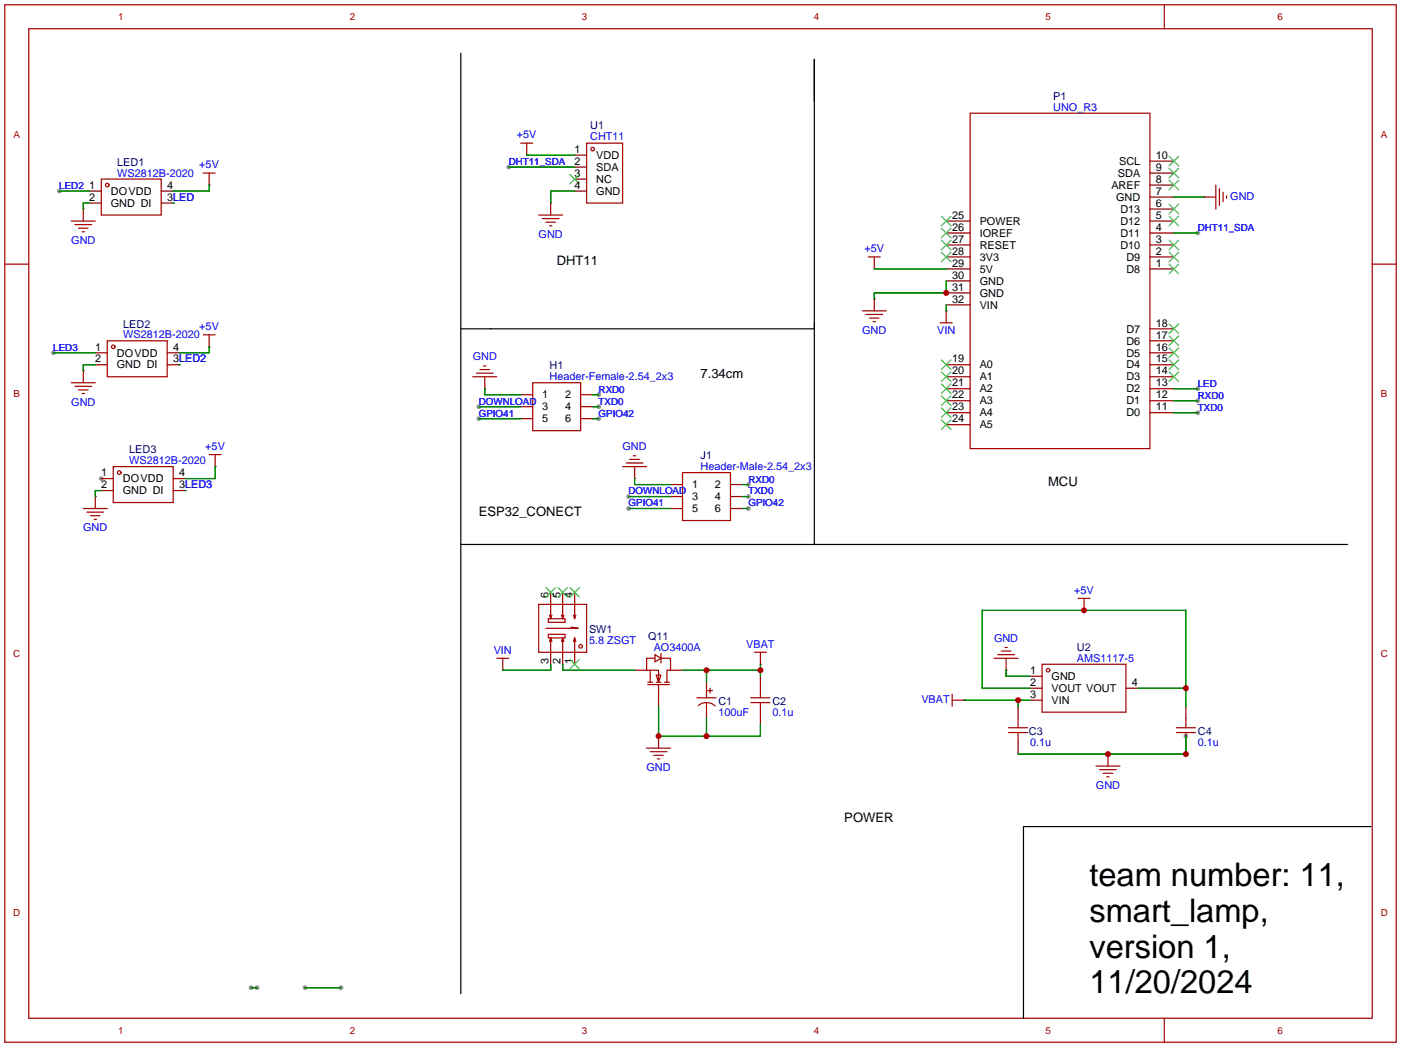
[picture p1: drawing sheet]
<svg xmlns="http://www.w3.org/2000/svg" width="297mm" height="222mm" viewBox="0 0 297 222" stroke-linecap="round" stroke-linejoin="round" font-family="sans-serif">
<g fill="#999">
<circle cx="21.5" cy="101.5" r=".51"/>
<circle cx="107.8" cy="35.4" r=".51"/>
<circle cx="253.9" cy="82.4" r=".51"/>
<circle cx="253.9" cy="49.4" r=".51"/>
<circle cx="101.5" cy="88.8" r=".51"/>
<circle cx="101.5" cy="86.2" r=".51"/>
<circle cx="126.9" cy="88.8" r=".51"/>
<circle cx="126.9" cy="86.2" r=".51"/>
<circle cx="126.9" cy="83.7" r=".51"/>
<circle cx="253.9" cy="87.5" r=".51"/>
<circle cx="253.9" cy="85" r=".51"/>
<circle cx="251.3" cy="156.1" r=".51"/>
<circle cx="158.6" cy="102.7" r=".51"/>
<circle cx="158.6" cy="105.3" r=".51"/>
<circle cx="158.6" cy="107.8" r=".51"/>
<circle cx="133.2" cy="105.3" r=".51"/>
<circle cx="133.2" cy="107.8" r=".51"/>
<circle cx="53.2" cy="209.4" r=".51"/>
<circle cx="54.5" cy="209.4" r=".51"/>
<circle cx="72.3" cy="209.4" r=".51"/>
<circle cx="64.6" cy="209.4" r=".51"/>
<circle cx="12.6" cy="40.5" r=".51"/>
<circle cx="11.3" cy="74.8" r=".51"/>
</g>
<g fill="none" stroke="#a10000" stroke-width=".25">
<path d="M1 1h294.9v220h-294.9zM6.1 6.1h284.7v209.8h-284.7zM246.8 1v5.1M21.5 38h12.7v7.6h-12.7zM43.1 36.7h2.5M44.3 36.7v2.5M110.4 30.4h2.5M111.6 30.4v2.5M124.3 30.4h7.7v12.7h-7.7zM205.6 24h38.1v71.1h-38.1zM257.7 39.2v5.1M1 56h5.1"/>
<path d="M15.1 46.9h5.1M15.9 47.6h3.5M16.6 48.4h2.1M17.4 49.1h.5M17.7 44.3v2.6M114.2 45.6h5.1M114.9 46.4h3.6M115.7 47.1h2M116.5 47.9h.5M116.7 43.1v2.5M184 54.5h2.6M185.3 54.5v2.5"/>
<path d="M255.1 41.8h2.6M258.4 40v3.6M259.2 40.8v2M260 41.5v.5M290.8 56h5.1M17.7 78.6v2.6M22.7 72.3h12.7v7.6h-12.7zM43.1 71h2.5M44.3 71v2.5M100.2 79.9h5.1M101 79.1h3.5M101.7 78.4h2.1"/>
<path d="M102.5 77.6h.5M102.7 79.9v2.5M182.8 65.9h5M183.5 66.7h3.6M184.3 67.4h2M185 68.2h.5M185.3 63.4v2.5M199.3 68.5h2.5M200.5 65.9v2.6M15.1 81.2h5.1M15.9 81.9h3.5M16.6 82.7h2.1"/>
<path d="M17.4 83.4h.5M24 98.9h12.7v7.7h-12.7zM44.3 96.4h2.6M45.6 96.4v2.5M112.9 81.2h10.2v10.1h-10.2zM132 98.9h5M132.7 98.2h3.6M133.5 97.4h2M134.2 96.6h.5M134.5 98.9v2.6M17.7 107.8h5M18.4 108.6h3.6"/>
<path d="M19.2 109.3h2M19.9 110.1h.5M20.2 105.3v2.5M144.7 100.2h10.1v10.2h-10.1zM105.3 139.6h2.5M106.6 139.6v2.5M114.2 128.1h10.1v10.2h-10.1zM116.2 134.5h3.6v.8h-3.6zM116.2 131.2h3.6v.8h-3.6zM116.5 136l.2-.7v3M116.7 128.1v3.1l-.2-.8M116.7 135.3l.3 .7"/>
<path d="M117 130.4l-.3 .8M119 136l.3-.7v3M119.3 128.1v3.1l-.3-.8M119.3 135.3l.2 .7M119.5 130.4l-.2 .8M121 133l1.6 .2h-6.9M121.5 136l.3-.7v3M121.8 128.1v3.1l-.3-.8M121.8 135.3l.2 .7M122 130.4l-.2 .8M138.8 138.8l1.3 .8-1.3 .7zM138.8 139.6h-1.8v2.5h2.6v2.6"/>
<path d="M140.1 139.6h2v2.5h-.7v2.6M140.1 138.6v2M159.9 138.3h2.5M161.2 138.3v2.5M210.7 139.6h5.1M211.5 138.8h3.5M212.2 138h2M213 137.3h.5M213.2 139.6v2.5M228.5 126.9h2.5M229.7 126.9v2.5M137 158.6h5.1"/>
<path d="M137.3 145.2h4.6M137.3 144.7h1M137.8 159.4h3.6M137.8 142.1v2.6M139.1 143.1h1l-.5 1.6zM139.1 144.7h1M139.6 145.2v2M139.6 156.1v2.5M140.8 144.7h1.1M147.7 148h4.1M148 149.6l.9-.5 1-.1 .9 .2 .8 .5M149.7 147.2v.8"/>
<path d="M149.7 149v.7M150 146.4h1M150.5 145.9v1M159.1 149h4.1M159.1 148h4.1M161.2 145.9v2.1M161.2 149v2M201.8 148.5h2.5M201.8 147.2v2.5M213.7 155.3h4.1M213.7 154.3h4.1M215.8 152.3v2"/>
<path d="M215.8 155.3v2.1M220.9 140.8h17.7v10.2h-17.7zM234.8 159.9v2.5M249.3 155.3h4.1M249.3 154.3h4.1M251.3 152.3v2M251.3 155.3v2.1M138.6 160.1h2M139.3 160.9h.5M232.3 162.4h5.1M233 163.2h3.6M233.8 164h2"/>
<path d="M234.6 164.7h.5M246.8 215.9v5.1"/>
<circle cx="22.7" cy="39.2" r=".38"/>
<circle cx="125.6" cy="31.6" r=".38"/>
<circle cx="24" cy="73.5" r=".38"/>
<circle cx="25.3" cy="100.2" r=".38"/>
<circle cx="123.1" cy="137" r=".38"/>
<circle cx="222.1" cy="142.1" r=".38"/>
</g>
<g fill="none" stroke="#870000" stroke-width=".25">
<path d="M44.3 39.2h.1M111.6 32.9h.1M121.8 32.9h2.5M121.8 35.4h2.5M121.8 38h2.5M243.7 39.2h5.1M243.7 36.7h5.1M243.7 34.2h5.1M17.7 44.3h.1M18.9 40.5h2.6M18.9 43.1h2.6M34.2 40.5h2.5"/>
<path d="M34.2 43.1h2.5M116.7 43.1h.1M121.8 40.5h2.5M185.3 57h.1M200.5 57h5.1M200.5 54.5h5.1M200.5 51.9h5.1M200.5 49.4h5.1M200.5 46.9h5.1M200.5 59.6h5.1M243.7 57h5.1M243.7 54.5h5.1"/>
<path d="M243.7 51.9h5.1M243.7 49.4h5.1M243.7 46.9h5.1M243.7 44.3h5.1M243.7 41.8h5.1M255.1 41.8h.1M17.7 78.6h.1M20.2 77.3h2.5M20.2 74.8h2.5M35.4 77.3h2.6M35.4 74.8h2.6M44.3 73.5h.1"/>
<path d="M185.3 63.4h.1M200.5 65.9h.1M200.5 79.9h5.1M200.5 77.3h5.1M200.5 62.1h5.1M200.5 64.6h5.1M243.7 79.9h5.1M243.7 77.3h5.1M243.7 74.8h5.1M243.7 72.3h5.1M243.7 69.7h5.1M45.6 98.9h.1"/>
<path d="M102.7 82.4h.1M110.4 83.7h2.5M110.4 86.2h2.5M110.4 88.8h2.5M123.1 83.7h2.5M123.1 86.2h2.5M123.1 88.8h2.5M200.5 87.5h5.1M200.5 85h5.1M200.5 82.4h5.1M200.5 90h5.1M243.7 87.5h5.1"/>
<path d="M243.7 85h5.1M243.7 82.4h5.1M20.2 105.3h.1M21.5 101.5h2.5M21.5 104h2.5M36.7 101.5h2.5M36.7 104h2.5M134.5 101.5h.1M142.1 102.7h2.6M142.1 105.3h2.6M142.1 107.8h2.6M154.8 102.7h2.6"/>
<path d="M154.8 105.3h2.6M154.8 107.8h2.6M116.7 125.6v2.5M116.7 138.3v2.5M119.3 125.6v2.5M119.3 138.3v2.5M121.8 125.6v2.5M121.8 138.3v2.5M229.7 129.4h.1M106.6 142.1h.1M134.5 142.1h2.5M139.6 156.1h.1"/>
<path d="M139.6 147.2v2.5M142.1 142.1h2.6M149.7 144.7v2.5M149.7 149.7v2.6M161.2 140.8h.1M161.2 143.4v2.5M161.2 151v2.5M204.3 148.5h.1M213.2 142.1h.1M215.8 149.7v2.6M215.8 157.4v2.5M218.3 143.4h2.6"/>
<path d="M218.3 145.9h2.6M218.3 148.5h2.6M234.8 159.9h.1M238.6 145.9h2.6M251.3 149.7v2.6M251.3 157.4v2.5"/>
</g>
<g fill="none" stroke="#3c3" stroke-width=".25">
<path d="M120.8 37l2 2M122.8 37l-2 2M247.8 38.2l2 2.1M247.8 35.7l2 2M247.8 33.1l2 2.1M249.8 38.2l-2 2.1M249.8 35.7l-2 2M249.8 33.1l-2 2.1M199.5 45.8l2 2.1M199.5 48.4l2 2M199.5 50.9l2 2.1M199.5 53.5l2 2"/>
<path d="M201.5 45.8l-2 2.1M201.5 48.4l-2 2M201.5 50.9l-2 2.1M201.5 53.5l-2 2M247.8 56l2 2M247.8 53.5l2 2M247.8 50.9l2 2.1M247.8 45.8l2 2.1M247.8 43.3l2 2M249.8 56l-2 2M249.8 53.5l-2 2M249.8 50.9l-2 2.1"/>
<path d="M249.8 45.8l-2 2.1M249.8 43.3l-2 2M199.5 76.3l2 2.1M199.5 78.9l2 2M201.5 76.3l-2 2.1M201.5 78.9l-2 2M247.8 78.9l2 2M247.8 76.3l2 2.1M247.8 73.8l2 2M247.8 71.2l2 2.1M247.8 68.7l2 2M249.8 78.9l-2 2"/>
<path d="M249.8 76.3l-2 2.1M249.8 73.8l-2 2M249.8 71.2l-2 2.1M249.8 68.7l-2 2M199.5 81.4l2 2M199.5 83.9l2 2.1M199.5 86.5l2 2M199.5 89l2 2.1M201.5 81.4l-2 2M201.5 83.9l-2 2.1M201.5 86.5l-2 2M201.5 89l-2 2.1"/>
<path d="M115.7 124.6l2 2M117.7 124.6l-2 2M118.2 124.6l2.1 2M120.3 124.6l-2.1 2M120.8 124.6l2 2M120.8 139.8l2 2.1M122.8 124.6l-2 2M122.8 139.8l-2 2.1"/>
</g>
<path d="M97.7 11.3v199.4M172.6 21.5v-8.9v57.1h-74.9M172.6 68.5v46.9h-74.9M172.6 115.4h113M290.6 175.3h-73.7v40.6" fill="none" stroke="#000" stroke-width=".25"/>
<g fill="none" stroke="#008700" stroke-width=".25">
<path d="M44.3 39.2v1.3h-7.6M107.8 35.4h14M111.6 32.9h10.2M12.6 40.5h6.3M18.9 43.1h-1.2v1.2M36.7 43.1h.1M121.8 40.5h-5.1v2.6M185.3 57h15.2M200.5 59.6v2.5h-15.2v1.3M248.8 49.4h5.1M248.8 41.8h6.3M11.3 74.8h8.9"/>
<path d="M20.2 77.3h-2.5v1.3M38 77.3h.1M44.3 73.5v1.3h-6.3M200.5 64.6v1.3M45.6 98.9v2.6h-6.4M101.5 88.8h8.9M101.5 86.2h8.9M102.7 82.4v1.3h7.7M125.6 83.7h1.3M125.6 88.8h1.3M125.6 86.2h1.3M248.8 82.4h5.1"/>
<path d="M248.8 87.5h5.1M248.8 85h5.1M21.5 104h-1.3v1.3M39.2 104h.1M133.2 105.3h8.9M133.2 107.8h8.9M134.5 101.5v1.2h7.6M157.4 102.7h1.2M157.4 105.3h1.2M157.4 107.8h1.2M116.7 140.8v1.3h-10.1M119.3 140.8v1.3h15.2"/>
<path d="M139.6 149.7v6.4h21.6v-2.6M144.7 142.1h16.5M149.7 142.1v2.6M149.7 152.3v3.8M161.2 140.8v2.6M204.3 148.5h14M213.2 142.1v1.3h5.1M215.8 148.5v1.2M218.3 145.9h-10.1v-16.5h43.1v20.3M241.2 145.9h10.1M251.3 156.1v3.8h-35.5M53.2 209.4h1.3"/>
<path d="M64.6 209.4h7.7"/>
</g>
<g fill="#c00">
<circle cx="200.5" cy="62.1" r=".63"/>
<circle cx="229.7" cy="129.4" r=".63"/>
<circle cx="251.3" cy="145.9" r=".63"/>
<circle cx="215.8" cy="148.5" r=".63"/>
<circle cx="251.3" cy="159.9" r=".63"/>
<circle cx="234.8" cy="159.9" r=".63"/>
<circle cx="149.7" cy="142.1" r=".63"/>
<circle cx="161.2" cy="142.1" r=".63"/>
<circle cx="149.7" cy="156.1" r=".63"/>
<circle cx="139.6" cy="156.1" r=".63"/>
</g>
<g font-size="6.9">
<text x="230.9" y="187.8">team number: 11,</text>
<text x="230.9" y="195.4">smart_lamp,</text>
<text x="230.9" y="203">version 1,</text>
<text x="230.9" y="210.6">11/20/2024</text>
</g>
<g font-size="2.8">
<text x="118" y="56.1">DHT11</text>
<text x="148.5" y="80.3">7.34cm</text>
<text x="222.1" y="103.1">MCU</text>
<text x="101.5" y="109.5">ESP32_CONECT</text>
<text x="178.9" y="174.2">POWER</text>
</g>
<g font-size="2.3" fill="#000080">
<text x="223.2" y="21.3">P1</text>
<text x="125.1" y="27.5">U1</text>
<text x="24.8" y="35.2">LED1</text>
<text x="26.1" y="69.5">LED2</text>
<text x="116.5" y="78.3">H1</text>
<text x="27.4" y="96.1">LED3</text>
<text x="148.5" y="97.4">J1</text>
<text x="124.8" y="134.3">SW1</text>
<text x="137.4" y="135.8">Q11</text>
<text x="228.2" y="138">U2</text>
<text x="152.3" y="149.5">C1</text>
<text x="163.7" y="149.5">C2</text>
<text x="218.1" y="155.9">C3</text>
<text x="253.9" y="155.9">C4</text>
</g>
<g font-size="2.3" fill="#00f">
<text x="223.2" y="23.5">UNO_R3</text>
<text x="109.6" y="29.4">+5V</text>
<text x="125.1" y="29.8">CHT11</text>
<text x="42.2" y="35.7">+5V</text>
<text x="24.8" y="37.5">WS2812B-2020</text>
<text x="260.7" y="42.4">GND</text>
<text x="15.1" y="51.7">GND</text>
<text x="114.2" y="50.4">GND</text>
<text x="183.2" y="53.5">+5V</text>
<text x="26.1" y="71.8">WS2812B-2020</text>
<text x="42.2" y="70">+5V</text>
<text x="182.7" y="70.8">GND</text>
<text x="198.6" y="70.8">VIN</text>
<text x="100.2" y="76.4">GND</text>
<text x="116.5" y="80.6">Header-Female-2.54_2x3</text>
<text x="15.1" y="86">GND</text>
<text x="43.5" y="95.4">+5V</text>
<text x="131.9" y="95.4">GND</text>
<text x="27.4" y="98.4">WS2812B-2020</text>
<text x="148.5" y="99.7">Header-Male-2.54_2x3</text>
<text x="17.6" y="112.7">GND</text>
<text x="227.7" y="125.9">+5V</text>
<text x="124.8" y="136.6">5.8 ZSGT</text>
<text x="158.2" y="137.3">VBAT</text>
<text x="210.7" y="136">GND</text>
<text x="104.6" y="138.6">VIN</text>
<text x="138.5" y="138.1">AO3400A</text>
<text x="228.2" y="140.3">AMS1117-5</text>
<text x="195.3" y="149.1">VBAT</text>
<text x="152.3" y="151.8">100uF</text>
<text x="163.7" y="151.8">0.1u</text>
<text x="218.3" y="158.2">0.1u</text>
<text x="253.9" y="158.2">0.1u</text>
<text x="137" y="163.5">GND</text>
<text x="232.3" y="167.3">GND</text>
</g>
<g font-size="2.3">
<text x="121.8" y="32.4">1</text>
<text x="121.8" y="34.9">2</text>
<text x="126.4" y="33.7">VDD</text>
<text x="237.2" y="34.9">SCL</text>
<text x="245" y="33.7">10</text>
<text x="18.9" y="40">1</text>
<text x="23.5" y="41.3">DOVDD</text>
<text x="35.4" y="40">4</text>
<text x="121.8" y="37.5">3</text>
<text x="121.8" y="40">4</text>
<text x="126.4" y="36.2">SDA</text>
<text x="126.4" y="38.8">NC</text>
<text x="126.4" y="41.3">GND</text>
<text x="235.5" y="40">AREF</text>
<text x="236.9" y="37.5">SDA</text>
<text x="245" y="41.3">7</text>
<text x="245" y="38.8">8</text>
<text x="245" y="36.2">9</text>
<text x="18.9" y="42.6">2</text>
<text x="23.5" y="43.8">GND DI</text>
<text x="35.4" y="42.6">3LED</text>
<text x="201.8" y="46.4">25</text>
<text x="207.6" y="47.6">POWER</text>
<text x="236.6" y="42.6">GND</text>
<text x="237.5" y="47.6">D12</text>
<text x="237.5" y="45.1">D13</text>
<text x="245" y="46.4">5</text>
<text x="245" y="43.8">6</text>
<text x="201.8" y="48.9">26</text>
<text x="201.8" y="51.5">27</text>
<text x="201.8" y="54">28</text>
<text x="207.6" y="50.2">IOREF</text>
<text x="207.6" y="52.7">RESET</text>
<text x="237.5" y="52.7">D10</text>
<text x="237.5" y="50.2">D11</text>
<text x="245" y="54">2</text>
<text x="245" y="51.5">3</text>
<text x="245" y="48.9">4</text>
<text x="201.8" y="56.5">29</text>
<text x="201.8" y="59.1">30</text>
<text x="207.6" y="55.3">3V3</text>
<text x="207.6" y="57.8">5V</text>
<text x="238.7" y="57.8">D8</text>
<text x="238.7" y="55.3">D9</text>
<text x="245" y="56.5">1</text>
<text x="201.8" y="61.6">31</text>
<text x="201.8" y="64.2">32</text>
<text x="207.6" y="60.3">GND</text>
<text x="207.6" y="62.9">GND</text>
<text x="207.6" y="65.4">VIN</text>
<text x="238.7" y="70.5">D7</text>
<text x="245" y="71.8">17</text>
<text x="245" y="69.2">18</text>
<text x="20.2" y="74.3">1</text>
<text x="20.2" y="76.9">2</text>
<text x="24.8" y="75.6">DOVDD</text>
<text x="36.7" y="76.9">3LED2</text>
<text x="36.7" y="74.3">4</text>
<text x="201.8" y="76.9">19</text>
<text x="238.7" y="75.6">D5</text>
<text x="238.7" y="73">D6</text>
<text x="245" y="76.9">15</text>
<text x="245" y="74.3">16</text>
<text x="24.8" y="78.1">GND DI</text>
<text x="201.8" y="79.4">20</text>
<text x="201.8" y="81.9">21</text>
<text x="207.6" y="78.1">A0</text>
<text x="207.6" y="80.7">A1</text>
<text x="207.6" y="83.2">A2</text>
<text x="238.7" y="83.2">D2</text>
<text x="238.7" y="80.7">D3</text>
<text x="238.7" y="78.1">D4</text>
<text x="245" y="81.9">13</text>
<text x="245" y="79.4">14</text>
<text x="114.9" y="84.5">1</text>
<text x="114.9" y="87">3</text>
<text x="114.9" y="89.6">5</text>
<text x="119.8" y="84.5">2</text>
<text x="119.8" y="87">4</text>
<text x="119.8" y="89.6">6</text>
<text x="201.8" y="84.5">22</text>
<text x="201.8" y="87">23</text>
<text x="201.8" y="89.6">24</text>
<text x="207.6" y="85.7">A3</text>
<text x="207.6" y="88.3">A4</text>
<text x="238.7" y="88.3">D0</text>
<text x="238.7" y="85.7">D1</text>
<text x="245" y="87">11</text>
<text x="245" y="84.5">12</text>
<text x="207.6" y="90.8">A5</text>
<text x="21.5" y="101">1</text>
<text x="38" y="101">4</text>
<text x="21.5" y="103.5">2</text>
<text x="26" y="102.3">DOVDD</text>
<text x="26" y="104.8">GND DI</text>
<text x="38" y="103.5">3LED3</text>
<text x="146.7" y="103.5">1</text>
<text x="146.7" y="106.1">3</text>
<text x="151.5" y="103.5">2</text>
<text x="151.5" y="106.1">4</text>
<text x="146.7" y="108.6">5</text>
<text x="151.5" y="108.6">6</text>
<text x="116.2" y="126.9" transform="rotate(-90 116.2 126.9)">6</text>
<text x="118.8" y="126.9" transform="rotate(-90 118.8 126.9)">5</text>
<text x="121.3" y="126.9" transform="rotate(-90 121.3 126.9)">4</text>
<text x="116.2" y="140.9" transform="rotate(-90 116.2 140.9)">3</text>
<text x="118.8" y="140.9" transform="rotate(-90 118.8 140.9)">2</text>
<text x="121.3" y="140.9" transform="rotate(-90 121.3 140.9)">1</text>
<text x="218.3" y="142.9">1</text>
<text x="218.3" y="145.4">2</text>
<text x="218.3" y="148">3</text>
<text x="222.9" y="144.2">GND</text>
<text x="222.9" y="146.7">VOUT VOUT</text>
<text x="222.9" y="149.2">VIN</text>
<text x="239.9" y="145.4">4</text>
</g>
<g font-size="2.1" fill="#a00000">
<text x="25" y="4.3">1</text>
<text x="74.2" y="4.3">2</text>
<text x="123.3" y="4.3">3</text>
<text x="172.5" y="4.3">4</text>
<text x="221.6" y="4.3">5</text>
<text x="270.8" y="4.3">6</text>
<text x="2.9" y="29.2">A</text>
<text x="292.7" y="29.2">A</text>
<text x="2.9" y="84.2">B</text>
<text x="292.7" y="84.2">B</text>
<text x="2.8" y="139.2">C</text>
<text x="292.6" y="139.2">C</text>
<text x="2.8" y="194.2">D</text>
<text x="292.6" y="194.2">D</text>
<text x="25" y="219.1">1</text>
<text x="74.2" y="219.1">2</text>
<text x="123.3" y="219.1">3</text>
<text x="172.5" y="219.1">4</text>
<text x="221.6" y="219.1">5</text>
<text x="270.8" y="219.1">6</text>
</g>
<g font-size="2.1" fill="#00f">
<text x="107.8" y="35">DHT11_SDA</text>
<text x="12.6" y="40.1">LED2</text>
<text x="253.9" y="49">DHT11_SDA</text>
<text x="11.3" y="74.4">LED3</text>
<text x="126.9" y="83.3">RXD0</text>
<text x="253.9" y="82">LED</text>
<text x="101.5" y="88.3">GPIO41</text>
<text x="101.5" y="85.8">DOWNLOAD</text>
<text x="126.9" y="88.3">GPIO42</text>
<text x="126.9" y="85.8">TXD0</text>
<text x="253.9" y="87.1">TXD0</text>
<text x="253.9" y="84.5">RXD0</text>
<text x="133.2" y="104.8">DOWNLOAD</text>
<text x="133.2" y="107.4">GPIO41</text>
<text x="158.6" y="102.3">RXD0</text>
<text x="158.6" y="104.8">TXD0</text>
<text x="158.6" y="107.4">GPIO42</text>
</g>
</svg>
